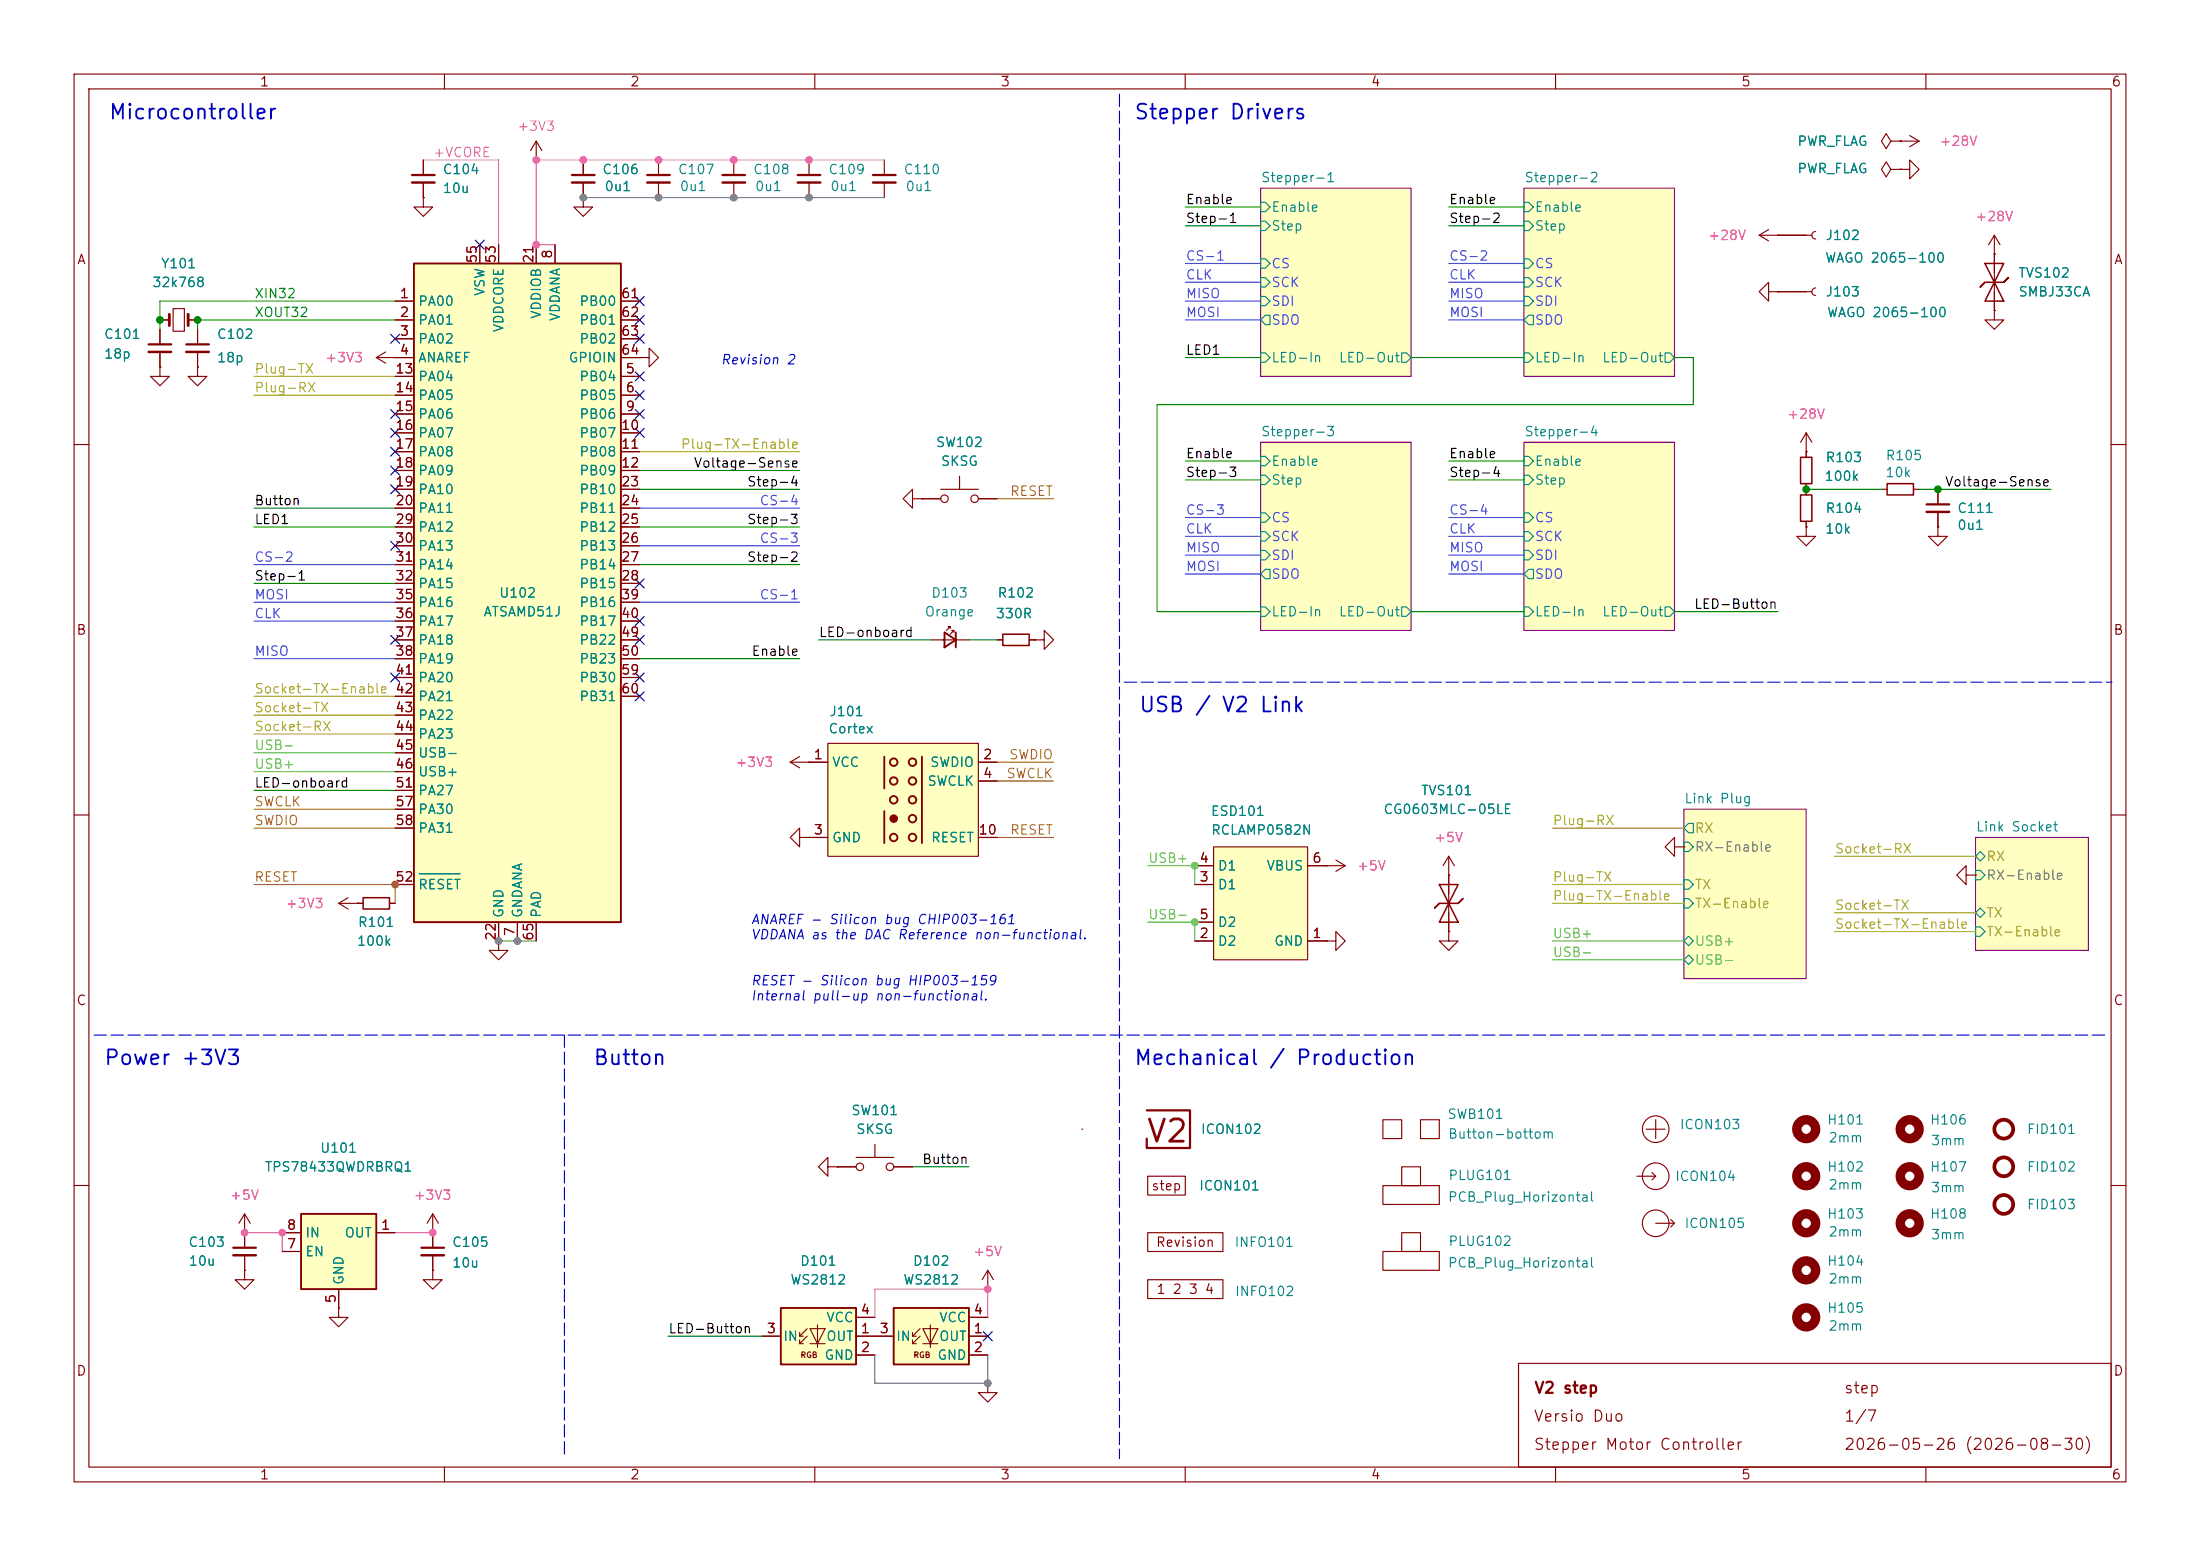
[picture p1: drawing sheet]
<svg xmlns="http://www.w3.org/2000/svg" width="297mm" height="210mm" viewBox="0 0 297 210" stroke-linecap="round" stroke-linejoin="round" font-family="sans-serif">
<g fill="none" stroke="#840000" stroke-width=".15">
<path d="M10 10h277v190h-277zM12 12h273v186h-273zM60 10v2M110 10v2M160 10v2M210 10v2M260 10v2M26.7 44.5v2M26.7 47.5v2M10 60h2M285 60h2M10 110h2"/>
<path d="M226.1 114.3v-1.3l-1.3 1.3 1.3 1.3v-1.3h1.2M227.3 114.3h.1M285 110h2M146 152.4h.1M154.9 158.8h5.1v2.5h-5.1zM10 160h2M285 160h2M60 198v2M110 198v2M160 198v2M205 184h80v14h-80zM210 198v2"/>
<path d="M260 198v2"/>
</g>
<g fill="#ffffc2" stroke="#ffffc2" stroke-width=".14">
<path d="M205.7 59.7h20.4v25.4h-20.4z"/>
<path d="M205.7 25.4h20.4v25.4h-20.4z"/>
<path d="M170.2 25.4h20.3v25.4h-20.3z"/>
<path d="M227.3 109.2h16.5v22.9h-16.5z"/>
<path d="M266.7 113h15.2v15.3h-15.2z"/>
<path d="M170.2 59.7h20.3v25.4h-20.3z"/>
</g>
<path d="M170.2 25.4h20.3v25.4h-20.3zM205.7 25.4h20.4v25.4h-20.4zM170.2 59.7h20.3v25.4h-20.3zM205.7 59.7h20.4v25.4h-20.4zM227.3 109.2h16.5v22.9h-16.5zM266.7 113h15.2v15.3h-15.2z" fill="none" stroke="#840084" stroke-width=".15"/>
<g fill="none" stroke="#008484" stroke-width=".15">
<path d="M170.2 34.9h.6l.6 .7-.6 .6h-.6zM170.2 29.8h.6l.6 .7-.6 .6h-.6zM170.2 27.3h.6l.6 .6-.6 .7h-.6zM170.2 37.5h.6l.6 .6-.6 .6h-.6zM205.7 34.9h.7l.6 .7-.6 .6h-.7zM205.7 29.8h.7l.6 .7-.6 .6h-.7zM205.7 27.3h.7l.6 .6-.6 .7h-.7zM205.7 37.5h.7l.6 .6-.6 .6h-.7zM170.2 40h.6l.6 .6-.6 .7h-.6zM170.2 47.6h.6l.6 .7-.6 .6h-.6zM170.8 42.5h.6v1.3h-.6l-.6-.6zM189.2 47.6h.7l.6 .7-.6 .6h-.7z"/>
<path d="M205.7 40h.7l.6 .6-.6 .7h-.7zM205.7 47.6h.7l.6 .7-.6 .6h-.7zM206.4 42.5h.6v1.3h-.6l-.7-.6zM224.8 47.6h.6l.7 .7-.7 .6h-.6zM170.2 69.2h.6l.6 .7-.6 .6h-.6zM170.2 64.1h.6l.6 .7-.6 .6h-.6zM170.2 61.6h.6l.6 .6-.6 .7h-.6zM170.2 74.3h.6l.6 .6-.6 .7h-.6zM170.2 71.8h.6l.6 .6-.6 .6h-.6zM170.8 76.8h.6v1.3h-.6l-.6-.6zM205.7 69.2h.7l.6 .7-.6 .6h-.7zM205.7 64.1h.7l.6 .7-.6 .6h-.7z"/>
<path d="M205.7 61.6h.7l.6 .6-.6 .7h-.7zM205.7 74.3h.7l.6 .6-.6 .7h-.7zM205.7 71.8h.7l.6 .6-.6 .6h-.7zM206.4 76.8h.6v1.3h-.6l-.7-.6zM170.2 81.9h.6l.6 .7-.6 .6h-.6zM189.2 81.9h.7l.6 .7-.6 .6h-.7zM205.7 81.9h.7l.6 .7-.6 .6h-.7zM224.8 81.9h.6l.7 .7-.7 .6h-.6zM227.3 111.8l.7-.7h.6v1.3h-.6zM227.3 118.7h.7l.6 .7-.6 .6h-.7zM227.3 113.7h.7l.6 .6-.6 .6h-.7zM266.7 115.6l.6-.7 .7 .7-.7 .6z"/>
<path d="M266.7 117.5h.6l.7 .6-.7 .6h-.6zM227.3 127l.7-.6 .6 .6-.6 .6zM227.3 129.5l.7-.6 .6 .6-.6 .7zM227.3 121.3h.7l.6 .6-.6 .7h-.7zM266.7 123.2l.6-.6 .7 .6-.7 .6zM266.7 125.1h.6l.7 .6-.7 .7h-.6z"/>
</g>
<path d="M25.1 46.5h3.1" fill="none" stroke="#840000" stroke-width=".3"/>
<path d="M25.1 47.5h3.1" fill="none" stroke="#840000" stroke-width=".33"/>
<path d="M163.8 114.3h12.7v15.2h-12.7z" fill="#ffffc2"/>
<g fill="none" stroke="#840000" stroke-width=".15">
<path d="M26.7 49.5v1.3h1.2l-1.2 1.3-1.3-1.3h1.3M26.7 49.5h.1M50.8 48.3l1.3 .7M50.8 48.3h2.5M52.1 47.5l-1.3 .8M53.3 48.3h.1M123.2 67.3v-1.3l-1.3 1.3 1.3 1.3v-1.3h1.3M124.5 67.3h.1M124.5 67.3h2.5M127 66h5.1M129.5 64.3v1.7M132.1 67.3h2.5"/>
<path d="M243.8 71.1v1.3h1.3l-1.3 1.3-1.2-1.3h1.2M243.8 71.1h.1M243.8 66v.8M243.8 70.4v.7M125.7 86.4h5.1M128.3 84.8v-.2h-.3h.3l-.5 .5M128.8 85.3v-.2h-.3h.3l-.5 .5M134.6 86.4h.8M138.9 86.4h.8M139.7 86.4h1.3v-1.3l1.2 1.3-1.2 1.2v-1.2M139.7 86.4h.1M161.3 119.4h2.5"/>
<path d="M161.3 116.8h2.5M163.8 114.3h12.7v15.2h-12.7zM176.5 116.8h5.1M179.1 116.8h.1M180.3 116.1l1.3 .7M181.6 116.8l-1.3 .8M195.6 118.1h.1M195.6 115.6v10.1M195.6 115.6l-.8 1.2M195.6 115.6l.7 1.2M161.3 127h2.5M161.3 124.5h2.5"/>
<path d="M176.5 127h2.6M179.1 127h1.2v-1.3l1.3 1.3-1.3 1.3v-1.3M179.1 127h.1M195.6 125.7v1.3h1.2l-1.2 1.3-1.3-1.3h1.3M195.6 125.7h.1"/>
<circle cx="127.5" cy="67.3" r=".51"/>
<circle cx="131.6" cy="67.3" r=".51"/>
</g>
<path d="M243.1 66.8h1.5v3.6h-1.5zM135.4 85.6h3.5v1.5h-3.5zM194.3 119.4h2.5l-1.2 2.5zM194.3 121.9l-.6 .7 .6-.7h2.5l.7-.6-.7 .6M195.6 121.9l1.2 2.6h-2.5z" fill="none" stroke="#840000" stroke-width=".2"/>
<path d="M127.5 85.3l1.5 1.1-1.5 1zM129 85.3v2.1" fill="none" stroke="#840000" stroke-width=".25"/>
<path d="M111.8 100.3h20.3v15.3h-20.3z" fill="#ffffc2"/>
<g fill="none" stroke="#840000" stroke-width=".25">
<path d="M119.4 102.1v4.3M119.4 109.5v4.3M124.5 102.1v11.7"/>
<circle cx="120.7" cy="105.4" r=".51"/>
<circle cx="120.7" cy="102.9" r=".51"/>
<circle cx="120.7" cy="113" r=".51"/>
<circle cx="120.7" cy="108" r=".51"/>
<circle cx="123.2" cy="113" r=".51"/>
<circle cx="123.2" cy="110.5" r=".51"/>
<circle cx="123.2" cy="102.9" r=".51"/>
<circle cx="123.2" cy="105.4" r=".51"/>
<circle cx="123.2" cy="108" r=".51"/>
</g>
<circle cx="120.7" cy="110.5" r=".51" fill="#840000" stroke="#840000" stroke-width=".14"/>
<g fill="none" stroke="#840000" stroke-width=".15">
<path d="M106.7 102.9h5.1M106.7 102.9l1.2 .7M107.9 113v-1.2l-1.2 1.2 1.2 1.3v-1.3h1.3M107.9 102.1l-1.2 .8M109.2 102.9h.1M109.2 113h.1M109.2 113h2.6M111.8 100.3h20.3v15.3h-20.3zM132.1 102.9h2.5M132.1 113h2.5M132.1 105.4h2.5M265.4 118.1v-1.3l-1.2 1.3 1.2 1.3v-1.3h1.3"/>
<path d="M266.7 118.1h.1M45.7 121.9l1.3 .8M45.7 121.9h2.6M47 121.2l-1.3 .7M48.3 121.9h.1"/>
</g>
<path d="M55.9 35.6h27.9v88.9h-27.9z" fill="#ffffc2"/>
<path d="M55.9 35.6h27.9v88.9h-27.9z" fill="none" stroke="#840000" stroke-width=".25"/>
<g fill="none" stroke="#840000" stroke-width=".15">
<path d="M72.4 19.1v2.5M72.4 19.1l-.8 1.2M72.4 19.1l.8 1.2M255.3 19.1l-.7-1.1-.6 1.1 .6 1 .7-1h1.2M256.5 19.1h.1M256.5 19.1h2.6M257.8 18.3l1.3 .8M259.1 19.1l-1.3 .7M57.1 26.7v1.2h1.3l-1.3 1.3-1.2-1.3h1.2M57.1 26.7h.1M57.1 21.6v2M57.1 24.6v2.1"/>
<path d="M64.8 33v2.6M67.3 33v2.6M72.4 21.6h.1M72.4 33v2.6M74.9 33v2.6M78.7 26.7v1.2h1.3l-1.3 1.3-1.2-1.3h1.2M78.7 26.7h.1M78.7 21.6v2M78.7 24.6v2.1M88.9 21.6v2M88.9 24.6v2.1M99.1 21.6v2"/>
<path d="M99.1 24.6v2.1M109.2 21.6v2M109.2 24.6v2.1M119.4 21.6v2M119.4 24.6v2.1M237.5 31.8h7.1M237.5 31.8l1.3 .7M238.8 39.4v-1.3l-1.3 1.3 1.3 1.2v-1.2h1.2M238.8 31l-1.3 .8M240 39.4h.1M240 31.8h.1M240 39.4h4.6"/>
<path d="M245.1 38.9a.51 .51 0 0 0-.5 .5 .51 .51 0 0 0 .5 .5M245.1 31.2a.51 .51 0 0 0-.5 .6 .51 .51 0 0 0 .5 .5M255.3 22.9l-.7-1.1-.6 1.1 .6 1 .7-1h1.2M256.5 22.9h1.3v-1.3l1.3 1.3-1.3 1.2v-1.2M256.5 22.9h.1M269.2 34.3h.1M269.2 31.8l-.7 1.2M269.2 31.8l.8 1.2M269.2 31.8v10.1M21.6 49.5v1.3h1.3l-1.3 1.3-1.3-1.3h1.3M21.6 49.5h.1M21.6 43.2h1.3"/>
<path d="M21.6 44.5v2M21.6 47.5v2M23.4 41.7h1.5v3h-1.5zM25.4 43.2h1.3M53.3 48.3h2.6M53.3 40.6h2.6M53.3 43.2h2.6M53.3 45.7h2.6M53.3 50.8h2.6M53.3 53.3h2.6M53.3 55.9h2.6M53.3 58.4h2.6"/>
<path d="M83.8 48.3h2.6M83.8 40.6h2.6M83.8 43.2h2.6M83.8 45.7h2.6M83.8 50.8h2.6M83.8 53.3h2.6M83.8 55.9h2.6M83.8 58.4h2.6M86.4 48.3h1.2v-1.3l1.3 1.3-1.3 1.2v-1.2M86.4 48.3h.1M243.8 58.4l-.7 1.3M243.8 58.4l.8 1.3"/>
<path d="M243.8 58.4v3.3M269.2 41.9v1.3h1.3l-1.3 1.3-1.2-1.3h1.2M269.2 41.9h.1M53.3 61h2.6M53.3 63.5h2.6M53.3 66h2.6M53.3 68.6h2.6M53.3 71.1h2.6M53.3 73.7h2.6M53.3 76.2h2.6M53.3 78.7h2.6M83.8 61h2.6"/>
<path d="M83.8 63.5h2.6M83.8 66h2.6M83.8 68.6h2.6M83.8 71.1h2.6M83.8 73.7h2.6M83.8 76.2h2.6M83.8 78.7h2.6M243.8 61h.1M243.8 65.3v.7M254 66h.8M258.3 66h.8M261.6 71.1v1.3h1.3l-1.3 1.3-1.3-1.3h1.3"/>
<path d="M261.6 71.1h.1M261.6 66v2.1M261.6 69.1v2M53.3 81.3h2.6M53.3 83.8h2.6M53.3 86.4h2.6M53.3 88.9h2.6M53.3 91.4h2.6M53.3 94h2.6M53.3 96.5h2.6M53.3 99.1h2.6M83.8 81.3h2.6"/>
<path d="M83.8 83.8h2.6M83.8 86.4h2.6M83.8 88.9h2.6M83.8 91.4h2.6M83.8 94h2.6M53.3 101.6h2.6M53.3 104.1h2.6M53.3 106.7h2.6M53.3 119.4h2.6M53.3 109.2h2.6M53.3 111.8h2.6M67.3 124.5v2.5"/>
<path d="M69.8 124.5v2.5M72.4 124.5v2.5M186.7 151.1h2.5v2.6h-2.5zM189.2 157.5h2.6v2.5h-2.6zM191.8 151.1h2.5v2.6h-2.5zM221 158.8h2.5M222.2 152.4h2.6M223 158.2l.5 .6-.5 .5M223.5 151.1v2.6M154.9 172.7h10.2v2.6h-10.2zM154.9 166.4h10.2v2.5h-10.2zM186.7 168.9h7.6v2.6h-7.6z"/>
<path d="M186.7 160h7.6v2.6h-7.6zM189.2 166.4h2.6v2.5h-2.6zM223.5 165.1h2.6M225.6 164.6l.5 .5-.5 .5"/>
<circle cx="223.5" cy="152.4" r="1.8"/>
<circle cx="223.5" cy="158.8" r="1.8"/>
<circle cx="223.5" cy="165.1" r="1.8"/>
</g>
<path d="M56.6 117.9h5.5" fill="none" stroke="#008484" stroke-width=".15"/>
<path d="M55.6 23.6h3.1M77.2 23.6h3.1M87.4 23.6h3M97.5 23.6h3.1M107.7 23.6h3M117.9 23.6h3M20.1 46.5h3M260.1 68.1h3M154.8 149.9h5.9v5h-5.9v-1.2" fill="none" stroke="#840000" stroke-width=".3"/>
<path d="M55.6 24.6h3.1M77.2 24.6h3.1M87.4 24.6h3M97.5 24.6h3.1M107.7 24.6h3M117.9 24.6h3M20.1 47.5h3M260.1 69.1h3" fill="none" stroke="#840000" stroke-width=".33"/>
<path d="M22.9 42.4v1.5M25.4 42.4v1.5" fill="none" stroke="#840000" stroke-width=".38"/>
<path d="M268 38.1l-.7 .6 .7-.6h2.5l.6-.6-.6 .6M268 35.6h2.5l-1.3 2.5zM269.2 38.1l1.3 2.5h-2.5zM243.1 61.7h1.5v3.6h-1.5zM254.8 65.3h3.5v1.5h-3.5z" fill="none" stroke="#840000" stroke-width=".2"/>
<g fill="none" stroke="#840000" stroke-width=".51">
<circle cx="270.5" cy="157.5" r="1.27"/>
<circle cx="270.5" cy="152.4" r="1.27"/>
</g>
<g fill="none" stroke="#840000" stroke-width="1.3">
<circle cx="243.8" cy="152.4" r="1.27"/>
<circle cx="243.8" cy="158.7" r="1.27"/>
<circle cx="257.8" cy="158.7" r="1.27"/>
<circle cx="257.8" cy="152.4" r="1.27"/>
<circle cx="243.8" cy="177.8" r="1.27"/>
<circle cx="243.8" cy="165.1" r="1.27"/>
<circle cx="243.8" cy="171.4" r="1.27"/>
<circle cx="257.8" cy="165.1" r="1.27"/>
</g>
<path d="M40.6 163.8h10.2v10.2h-10.2z" fill="#ffffc2"/>
<path d="M40.6 163.8h10.2v10.2h-10.2z" fill="none" stroke="#840000" stroke-width=".25"/>
<g fill="none" stroke="#840000" stroke-width=".15">
<path d="M48.3 121.9h.7M52.6 121.9h.7M67.3 127v1.3h1.3l-1.3 1.2-1.3-1.2h1.3M67.3 127h.1M111.8 157.5v-1.3l-1.3 1.3 1.3 1.3v-1.3h1.2M113 157.5h.1M113 157.5h2.6M115.6 156.2h5M118.1 154.4v1.8M120.6 157.5h2.6M33 171.5v1.2h1.3l-1.3 1.3-1.3-1.3h1.3M33 171.5h.1"/>
<path d="M33 166.4h.1M33 163.8v4.6M33 169.4v2.1M33 163.8l-.7 1.3M33 163.8l.8 1.3M38.1 166.4h2.5M38.1 168.9h2.5M45.7 176.5v1.3h1.3l-1.3 1.3-1.3-1.3h1.3M45.7 176.5h.1M45.7 174v2.5M50.8 166.4h2.5M58.4 171.5v1.2h1.3l-1.3 1.3-1.3-1.3h1.3"/>
<path d="M58.4 171.5h.1M58.4 166.4h.1M58.4 163.8v4.6M58.4 169.4v2.1M58.4 163.8l-.7 1.3M58.4 163.8l.8 1.3"/>
<circle cx="116.1" cy="157.5" r=".51"/>
<circle cx="120.1" cy="157.5" r=".51"/>
</g>
<path d="M31.5 168.4h3M56.9 168.4h3" fill="none" stroke="#840000" stroke-width=".3"/>
<path d="M31.5 169.4h3M56.9 169.4h3" fill="none" stroke="#840000" stroke-width=".33"/>
<path d="M49 121.2h3.6v1.5h-3.6z" fill="none" stroke="#840000" stroke-width=".2"/>
<path d="M105.4 176.5h10.2v7.7h-10.2z" fill="#ffffc2"/>
<path d="M105.4 176.5h10.2v7.7h-10.2z" fill="none" stroke="#840000" stroke-width=".25"/>
<path d="M109 179.3l-1.1 1v-.5M109.3 179.3h2.1l-1 2.1zM110.4 178.8v3.1M115.6 177.8h2.5M102.9 180.3h2.5M107.9 180.3h.6M107.9 181.4h.6M109 180.3l-1.1 1.1v-.6M109.3 181.4h2.1M115.6 180.3h2.5M115.6 182.9h2.5" fill="none" stroke="#840000" stroke-width=".15"/>
<path d="M120.6 176.5h10.2v7.7h-10.2z" fill="#ffffc2"/>
<path d="M120.6 176.5h10.2v7.7h-10.2z" fill="none" stroke="#840000" stroke-width=".25"/>
<g fill="none" stroke="#840000" stroke-width=".15">
<path d="M256.5 19.1h.1M57.1 26.7h.1M57.1 21.6v2M57.1 24.6v2.1M64.8 33v2.6M67.3 33v2.6M72.4 33v2.6M74.9 33v2.6M78.7 26.7h.1M78.7 21.6v2M78.7 24.6v2.1M240 31.8h.1"/>
<path d="M240 39.4h.1M240 31.8h3.8M240 39.4h3.8M256.5 22.9h.1M269.2 34.3h.1M269.2 34.3v2.5M269.2 39.4v2.5M21.6 49.5h.1M21.6 44.5v2M21.6 47.5v2M21.6 43.2h1.3M25.4 43.2h1.3"/>
<path d="M26.7 49.5h.1M26.7 44.5v2M26.7 47.5v2M53.3 48.3h.1M53.3 43.2h2.6M53.3 48.3h2.6M53.3 40.6h2.6M53.3 45.7h2.6M53.3 50.8h2.6M53.3 53.3h2.6M53.3 55.9h2.6M53.3 58.4h2.6"/>
<path d="M83.8 43.2h2.6M83.8 48.3h2.6M83.8 40.6h2.6M83.8 45.7h2.6M83.8 50.8h2.6M83.8 53.3h2.6M83.8 55.9h2.6M83.8 58.4h2.6M86.4 48.3h.1M269.2 41.9h.1M53.3 61h2.6M53.3 63.5h2.6"/>
<path d="M53.3 66h2.6M53.3 68.6h2.6M53.3 71.1h2.6M53.3 73.7h2.6M53.3 76.2h2.6M53.3 78.7h2.6M83.8 61h2.6M83.8 63.5h2.6M83.8 66h2.6M83.8 68.6h2.6M83.8 71.1h2.6M83.8 73.7h2.6"/>
<path d="M83.8 76.2h2.6M83.8 78.7h2.6M124.5 67.3h.1M124.5 67.3h2.5M132.1 67.3h2.5M243.8 71.1h.1M243.8 61h.1M243.8 61v.7M243.8 65.3v1.5M243.8 70.4v.7M261.6 71.1h.1M261.6 66v2.1"/>
<path d="M261.6 69.1v2M53.3 81.3h2.6M53.3 83.8h2.6M53.3 86.4h2.6M53.3 88.9h2.6M53.3 91.4h2.6M53.3 94h2.6M53.3 96.5h2.6M53.3 99.1h2.6M83.8 81.3h2.6M83.8 83.8h2.6M83.8 86.4h2.6"/>
<path d="M83.8 88.9h2.6M83.8 91.4h2.6M83.8 94h2.6M134.6 86.4h.8M138.9 86.4h.8M139.7 86.4h.1M53.3 119.4h2.6M53.3 101.6h2.6M53.3 104.1h2.6M53.3 106.7h2.6M53.3 109.2h2.6M53.3 111.8h2.6"/>
<path d="M109.2 113h.1M109.2 102.9h.1M109.2 102.9h2.6M109.2 113h2.6M132.1 102.9h2.5M132.1 113h2.5M132.1 105.4h2.5M161.3 119.4h2.5M161.3 116.8h2.5M176.5 116.8h2.6M179.1 116.8h.1M195.6 118.1h.1"/>
<path d="M195.6 118.1v2.6M48.3 121.9h.1M48.3 121.9h.7M52.6 121.9h.7M67.3 127h.1M67.3 124.5v2.5M69.8 124.5v2.5M72.4 124.5v2.5M161.3 127h2.5M161.3 124.5h2.5M176.5 127h2.6M179.1 127h.1"/>
<path d="M195.6 125.7h.1M195.6 123.2v2.5M113 157.5h.1M113 157.5h2.6M120.6 157.5h2.6M33 166.4h.1M33 171.5h.1M33 166.4v2M33 169.4v2.1M38.1 166.4h2.5M38.1 168.9h2.5M45.7 176.5h.1"/>
<path d="M45.7 174v2.5M50.8 166.4h2.5M58.4 166.4h.1M58.4 171.5h.1M58.4 166.4v2M58.4 169.4v2.1M115.6 177.8h2.5M124.2 179.3l-1 1v-.5M124.6 179.3h2l-1 2.1zM125.6 178.8v3.1M130.8 177.8h2.5M133.3 174h.1"/>
<path d="M133.3 171.5l-.7 1.2M133.3 171.5l.8 1.2M133.3 171.5v2.5M102.9 180.3h2.5M115.6 180.3h5M115.6 182.9h2.5M123.2 180.3h.5M123.2 181.4h.5M124.2 180.3l-1 1.1v-.6M124.6 181.4h2M130.8 180.3h2.5M130.8 182.9h2.5"/>
<path d="M133.3 186.7v1.3h1.3l-1.3 1.2-1.2-1.2h1.2M133.3 186.7h.1"/>
</g>
<circle cx="270.5" cy="162.6" r="1.27" fill="none" stroke="#840000" stroke-width=".51"/>
<path d="M151.1 12.7v184.2M151.8 92.1h133.3M12.7 139.7h271.8M76.2 139.7v57.2" fill="none" stroke="#0000c2" stroke-width=".15" stroke-dasharray="1.7 .6"/>
<path d="M34.3 50.8h19M34.3 53.3h19M86.4 61h21.5M34.3 94h19M34.3 96.5h19M34.3 99.1h19M209.5 111.8h17.8M209.5 119.4h17.8M247.6 115.6h19.1M209.5 121.9h17.8M247.6 125.7h19.1M247.6 123.2h19.1" fill="none" stroke="#a3a30c" stroke-width=".15"/>
<path d="M78.7 26.7h40.7M67.3 127h5.1M118.1 182.9v3.8h15.2v-3.8" fill="none" stroke="#676767" stroke-width=".15"/>
<path d="M134.6 67.3h7.6M34.3 119.4h19v2.5M34.3 111.8h19M34.3 109.2h19M134.6 102.9h7.6M134.6 105.4h7.6M134.6 113h7.6" fill="none" stroke="#b27502" stroke-width=".15"/>
<path d="M34.3 104.1h19M34.3 101.6h19M154.9 116.8h6.4v2.6M154.9 124.5h6.4v2.5M209.5 129.5h17.8M209.5 127h17.8" fill="none" stroke="#51c90f" stroke-width=".15"/>
<g fill="none" stroke="#008400" stroke-width=".15">
<path d="M160 30.5h10.2M160 27.9h10.2M195.6 30.5h10.1M195.6 27.9h10.1M160 48.3h10.2M190.5 48.3h15.2M226.1 48.3h2.5v6.3h-72.4v28h14M34.3 71.1h19M34.3 78.7h19M34.3 68.6h19M86.4 66h21.5M86.4 63.5h21.5"/>
<path d="M86.4 71.1h21.5M86.4 76.2h21.5M160 64.8h10.2M160 62.2h10.2M195.6 64.8h10.1M195.6 62.2h10.1M243.8 66h10.2M259.1 66h17.8M86.4 88.9h21.5M110.5 86.4h15.2M130.8 86.4h3.8M190.5 82.6h15.2"/>
<path d="M226.1 82.6h13.9M34.3 106.7h19M123.2 157.5h7.6M90.2 180.3h12.7"/>
</g>
<g fill="none" stroke="#2f3cff" stroke-width=".15">
<path d="M160 38.1h10.2M160 35.6h10.2M195.6 38.1h10.1M195.6 35.6h10.1M160 40.6h10.2M160 43.2h10.2M195.6 40.6h10.1M195.6 43.2h10.1M34.3 76.2h19M86.4 68.6h21.5M86.4 73.7h21.5M160 74.9h10.2"/>
<path d="M160 77.5h10.2M160 69.9h10.2M160 72.4h10.2M195.6 74.9h10.1M195.6 77.5h10.1M195.6 69.9h10.1M195.6 72.4h10.1M34.3 81.3h19M34.3 83.8h19M34.3 88.9h19M86.4 81.3h21.5"/>
</g>
<path d="M53.3 40.6h-31.7v3.9M53.3 43.2h-26.6v1.3" fill="none" stroke="#0b8109" stroke-width=".15"/>
<path d="M57.1 21.6h10.2v11.4M119.4 21.6h-47v11.4h2.5M33 166.4h5.1v2.5M53.3 166.4h5.1M118.1 177.8v-3.8h15.2v3.8" fill="none" stroke="#ff5cbb" stroke-width=".15"/>
<g fill="none" stroke="#000084" stroke-width=".15">
<path d="M64.2 32.4l1.2 1.2M65.4 32.4l-1.2 1.2M52.7 57.8l1.2 1.2M52.7 55.3l1.2 1.2M52.7 45.1l1.2 1.2M53.9 57.8l-1.2 1.2M53.9 55.3l-1.2 1.2M53.9 45.1l-1.2 1.2M85.8 42.6l1.2 1.2M85.8 45.1l1.2 1.2M85.8 52.7l1.2 1.2M85.8 55.3l1.2 1.2"/>
<path d="M85.8 57.8l1.2 1.2M85.8 50.2l1.2 1.2M85.8 40l1.2 1.2M87 42.6l-1.2 1.2M87 57.8l-1.2 1.2M87 52.7l-1.2 1.2M87 40l-1.2 1.2M87 45.1l-1.2 1.2M87 55.3l-1.2 1.2M87 50.2l-1.2 1.2M52.7 60.4l1.2 1.2M52.7 62.9l1.2 1.2"/>
<path d="M52.7 65.4l1.2 1.2M52.7 73.1l1.2 1.2M53.9 60.4l-1.2 1.2M53.9 62.9l-1.2 1.2M53.9 65.4l-1.2 1.2M53.9 73.1l-1.2 1.2M85.8 78.1l1.2 1.2M87 78.1l-1.2 1.2M52.7 90.8l1.2 1.2M52.7 85.8l1.2 1.2M53.9 90.8l-1.2 1.2M53.9 85.8l-1.2 1.2"/>
<path d="M85.8 83.2l1.2 1.2M85.8 85.8l1.2 1.2M85.8 93.4l1.2 1.2M85.8 90.8l1.2 1.2M87 83.2l-1.2 1.2M87 85.8l-1.2 1.2M87 93.4l-1.2 1.2M87 90.8l-1.2 1.2M132.7 179.7l1.3 1.2M134 179.7l-1.3 1.2"/>
</g>
<path d="M56.6 117.9h5.5" fill="none" stroke="#008484" stroke-width=".15"/>
<g fill="#008400" stroke="#008400" stroke-width=".14">
<circle cx="243.8" cy="66" r=".46"/>
<circle cx="261.6" cy="66" r=".46"/>
</g>
<g fill="#ff5cbb" stroke="#ff5cbb" stroke-width=".14">
<circle cx="109.2" cy="21.6" r=".46"/>
<circle cx="133.3" cy="174" r=".46"/>
<circle cx="33" cy="166.4" r=".46"/>
<circle cx="58.4" cy="166.4" r=".46"/>
<circle cx="38.1" cy="166.4" r=".46"/>
<circle cx="88.9" cy="21.6" r=".46"/>
<circle cx="78.7" cy="21.6" r=".46"/>
<circle cx="72.4" cy="33" r=".46"/>
<circle cx="72.4" cy="21.6" r=".46"/>
<circle cx="99.1" cy="21.6" r=".46"/>
</g>
<g fill="#676767" stroke="#676767" stroke-width=".14">
<circle cx="109.2" cy="26.7" r=".46"/>
<circle cx="69.8" cy="127" r=".46"/>
<circle cx="133.3" cy="186.7" r=".46"/>
<circle cx="88.9" cy="26.7" r=".46"/>
<circle cx="78.7" cy="26.7" r=".46"/>
<circle cx="99.1" cy="26.7" r=".46"/>
<circle cx="67.3" cy="127" r=".46"/>
</g>
<g fill="#51c90f" stroke="#51c90f" stroke-width=".14">
<circle cx="161.3" cy="116.8" r=".46"/>
<circle cx="161.3" cy="124.5" r=".46"/>
</g>
<g fill="#0b8109" stroke="#0b8109" stroke-width=".14">
<circle cx="21.6" cy="43.2" r=".46"/>
<circle cx="26.7" cy="43.2" r=".46"/>
</g>
<circle cx="53.3" cy="119.4" r=".46" fill="#b27502" stroke="#b27502" stroke-width=".14"/>
<text font-size="3" fill="#840000" x="154.6" y="154.9">V2</text>
<g font-size="2" fill="#0000c2">
<text x="14.6" y="16.6">Microcontroller</text>
<text x="153" y="16.6">Stepper Drivers</text>
<text x="153.6" y="96.6">USB / V2 Link</text>
<text x="13.9" y="144.2">Power +3V3</text>
<text x="80" y="144.2">Button</text>
<text x="153" y="144.2">Mechanical / Production</text>
</g>
<g font-size="1.5" fill="#840000">
<text x="207" y="188.4">V2 step</text>
<text x="248.9" y="188.4">step</text>
<text x="206.9" y="192.3">Versio Duo</text>
<text x="206.9" y="196.1">Stepper Motor Controller</text>
<text x="248.9" y="196.1">2026-05-26 (2026-08-30)</text>
<text x="248.9" y="192.3">1/7</text>
</g>
<g font-size="1.3" fill="#840000">
<text x="35" y="12">1</text>
<text x="85" y="12">2</text>
<text x="135" y="12">3</text>
<text x="185" y="12">4</text>
<text x="235" y="12">5</text>
<text x="285" y="12">6</text>
<text x="10.3" y="36">A</text>
<text x="64.7" y="35.6" transform="rotate(-90 64.7 35.6)">55</text>
<text x="67.2" y="35.6" transform="rotate(-90 67.2 35.6)">53</text>
<text x="72.3" y="35.6" transform="rotate(-90 72.3 35.6)">21</text>
<text x="74.8" y="35" transform="rotate(-90 74.8 35)">8</text>
<text x="285.3" y="36">A</text>
<text x="53.9" y="40.6">1</text>
<text x="83.8" y="40.6">61</text>
<text x="53.9" y="43.1">2</text>
<text x="53.9" y="45.6">3</text>
<text x="83.8" y="43.1">62</text>
<text x="83.8" y="45.6">63</text>
<text x="53.3" y="50.7">13</text>
<text x="53.3" y="53.3">14</text>
<text x="53.9" y="48.2">4</text>
<text x="83.8" y="48.2">64</text>
<text x="84.4" y="50.7">5</text>
<text x="84.4" y="53.3">6</text>
<text x="53.3" y="55.8">15</text>
<text x="53.3" y="58.3">16</text>
<text x="83.8" y="58.3">10</text>
<text x="84.4" y="55.8">9</text>
<text x="53.3" y="60.9">17</text>
<text x="53.3" y="63.4">18</text>
<text x="53.3" y="66">19</text>
<text x="83.8" y="60.9">11</text>
<text x="83.8" y="63.4">12</text>
<text x="83.8" y="66">23</text>
<text x="53.3" y="68.5">20</text>
<text x="53.3" y="71">29</text>
<text x="83.8" y="68.5">24</text>
<text x="83.8" y="71">25</text>
<text x="53.3" y="73.6">30</text>
<text x="53.3" y="76.1">31</text>
<text x="83.8" y="73.6">26</text>
<text x="83.8" y="76.1">27</text>
<text x="53.3" y="78.7">32</text>
<text x="53.3" y="81.2">35</text>
<text x="53.3" y="83.7">36</text>
<text x="83.8" y="78.7">28</text>
<text x="83.8" y="81.2">39</text>
<text x="83.8" y="83.7">40</text>
<text x="10.2" y="86">B</text>
<text x="53.3" y="86.3">37</text>
<text x="53.3" y="88.8">38</text>
<text x="83.8" y="86.3">49</text>
<text x="83.8" y="88.8">50</text>
<text x="285.2" y="86">B</text>
<text x="53.3" y="91.4">41</text>
<text x="53.3" y="93.9">42</text>
<text x="83.8" y="91.4">59</text>
<text x="83.8" y="93.9">60</text>
<text x="53.3" y="96.4">43</text>
<text x="53.3" y="99">44</text>
<text x="53.3" y="101.5">45</text>
<text x="53.3" y="104.1">46</text>
<text x="53.3" y="106.6">51</text>
<text x="109.8" y="102.8">1</text>
<text x="132.6" y="102.8">2</text>
<text x="132.6" y="105.3">4</text>
<text x="53.3" y="109.1">57</text>
<text x="53.3" y="111.7">58</text>
<text x="109.8" y="112.9">3</text>
<text x="132" y="112.9">10</text>
<text x="53.3" y="119.3">52</text>
<text x="161.8" y="119.3">3</text>
<text x="161.8" y="116.8">4</text>
<text x="177.1" y="116.8">6</text>
<text x="161.8" y="124.4">5</text>
<text x="67.2" y="127.1" transform="rotate(-90 67.2 127.1)">22</text>
<text x="69.8" y="126.5" transform="rotate(-90 69.8 126.5)">7</text>
<text x="72.3" y="127.1" transform="rotate(-90 72.3 127.1)">65</text>
<text x="161.8" y="126.9">2</text>
<text x="177.1" y="126.9">1</text>
<text x="10.2" y="136">C</text>
<text x="285.2" y="136">C</text>
<text x="155.4" y="161">step</text>
<text x="38.6" y="166.3">8</text>
<text x="51.3" y="166.3">1</text>
<text x="38.6" y="168.8">7</text>
<text x="156" y="168.6">Revision</text>
<text x="45.6" y="176" transform="rotate(-90 45.6 176)">5</text>
<text x="116.1" y="177.7">4</text>
<text x="131.3" y="177.7">4</text>
<text x="156" y="175">1 2 3 4</text>
<text x="10.2" y="186">D</text>
<text x="103.4" y="180.3">3</text>
<text x="116.1" y="180.3">1</text>
<text x="116.1" y="182.8">2</text>
<text x="118.6" y="180.3">3</text>
<text x="131.3" y="180.3">1</text>
<text x="131.3" y="182.8">2</text>
<text x="285.2" y="186">D</text>
<text x="35" y="200">1</text>
<text x="85" y="200">2</text>
<text x="135" y="200">3</text>
<text x="185" y="200">4</text>
<text x="235" y="200">5</text>
<text x="285" y="200">6</text>
</g>
<g font-size="1.3" fill="#ff5cbb">
<text x="69.7" y="18">+3V3</text>
<text x="58.4" y="21.5">+VCORE</text>
<text x="261.7" y="20">+28V</text>
<text x="230.5" y="32.7">+28V</text>
<text x="266.6" y="30.2">+28V</text>
<text x="43.8" y="49.2">+3V3</text>
<text x="241.2" y="56.8">+28V</text>
<text x="99.2" y="103.8">+3V3</text>
<text x="193.5" y="114">+5V</text>
<text x="183.1" y="117.8">+5V</text>
<text x="38.5" y="122.9">+3V3</text>
<text x="31" y="162.3">+5V</text>
<text x="55.8" y="162.3">+3V3</text>
<text x="131.3" y="169.9">+5V</text>
</g>
<g font-size="1.3" fill="#008484">
<text x="59.7" y="23.8">C104</text>
<text x="81.2" y="23.8">C106</text>
<text x="91.4" y="23.8">C107</text>
<text x="101.6" y="23.8">C108</text>
<text x="111.7" y="23.8">C109</text>
<text x="121.9" y="23.8">C110</text>
<text x="242.6" y="23.7">PWR_FLAG</text>
<text x="242.6" y="20">PWR_FLAG</text>
<text x="59.7" y="26.4">10u</text>
<text x="81.5" y="26.1">0u1</text>
<text x="91.7" y="26.1">0u1</text>
<text x="101.8" y="26.1">0u1</text>
<text x="112" y="26.1">0u1</text>
<text x="122.2" y="26.1">0u1</text>
<text x="170.2" y="24.9">Stepper-1</text>
<text x="171.6" y="28.9">Enable</text>
<text x="205.7" y="24.9">Stepper-2</text>
<text x="207.1" y="28.9">Enable</text>
<text x="171.6" y="31.4">Step</text>
<text x="207.1" y="31.4">Step</text>
<text x="246.3" y="35.8">WAGO 2065-100</text>
<text x="246.4" y="32.7">J102</text>
<text x="20.5" y="39.1">32k768</text>
<text x="21.6" y="36.5">Y101</text>
<text x="56.4" y="41.6">PA00</text>
<text x="65.7" y="40" transform="rotate(-90 65.7 40)">VSW</text>
<text x="78.1" y="41.6">PB00</text>
<text x="246.4" y="40.3">J103</text>
<text x="272.4" y="37.8">TVS102</text>
<text x="272.4" y="40.3">SMBJ33CA</text>
<text x="14" y="46.1">C101</text>
<text x="29.2" y="46.1">C102</text>
<text x="56.4" y="44.1">PA01</text>
<text x="56.4" y="46.7">PA02</text>
<text x="68.3" y="44.9" transform="rotate(-90 68.3 44.9)">VDDCORE</text>
<text x="73.4" y="43.1" transform="rotate(-90 73.4 43.1)">VDDIOB</text>
<text x="75.9" y="43.4" transform="rotate(-90 75.9 43.4)">VDDANA</text>
<text x="78.1" y="44.1">PB01</text>
<text x="78.1" y="46.7">PB02</text>
<text x="246.6" y="43.1">WAGO 2065-100</text>
<text x="14" y="48.7">18p</text>
<text x="29.2" y="49.2">18p</text>
<text x="56.4" y="49.2">ANAREF</text>
<text x="56.4" y="51.8">PA04</text>
<text x="76.7" y="49.2">GPIOIN</text>
<text x="78.1" y="51.8">PB04</text>
<text x="171.6" y="49.2">LED-In</text>
<text x="180.7" y="49.2">LED-Out</text>
<text x="207.1" y="49.2">LED-In</text>
<text x="216.2" y="49.2">LED-Out</text>
<text x="56.4" y="54.3">PA05</text>
<text x="56.4" y="56.8">PA06</text>
<text x="56.4" y="59.4">PA07</text>
<text x="78.1" y="54.3">PB05</text>
<text x="78.1" y="56.8">PB06</text>
<text x="78.1" y="59.4">PB07</text>
<text x="170.2" y="59.2">Stepper-3</text>
<text x="205.7" y="59.2">Stepper-4</text>
<text x="56.4" y="61.9">PA08</text>
<text x="56.4" y="64.5">PA09</text>
<text x="78.1" y="61.9">PB08</text>
<text x="78.1" y="64.5">PB09</text>
<text x="126.3" y="60.7">SW102</text>
<text x="126.9" y="63.2">SKSG</text>
<text x="171.6" y="65.7">Step</text>
<text x="171.6" y="63.2">Enable</text>
<text x="207.1" y="65.7">Step</text>
<text x="207.1" y="63.2">Enable</text>
<text x="246.2" y="65.2">100k</text>
<text x="246.4" y="62.7">R103</text>
<text x="254.4" y="64.7">10k</text>
<text x="254.5" y="62.4">R105</text>
<text x="56.4" y="67">PA10</text>
<text x="56.4" y="69.5">PA11</text>
<text x="78.1" y="67">PB10</text>
<text x="78.1" y="69.5">PB11</text>
<text x="246.4" y="69.5">R104</text>
<text x="264.1" y="69.5">C111</text>
<text x="264.1" y="71.8">0u1</text>
<text x="56.4" y="72.1">PA12</text>
<text x="56.4" y="74.6">PA13</text>
<text x="56.4" y="77.2">PA14</text>
<text x="78.1" y="72.1">PB12</text>
<text x="78.1" y="74.6">PB13</text>
<text x="78.1" y="77.2">PB14</text>
<text x="246.3" y="72.3">10k</text>
<text x="56.4" y="79.7">PA15</text>
<text x="56.4" y="82.2">PA16</text>
<text x="65.2" y="83.5">ATSAMD51J</text>
<text x="67.3" y="81">U102</text>
<text x="78.1" y="79.7">PB15</text>
<text x="78.1" y="82.2">PB16</text>
<text x="124.8" y="83.5">Orange</text>
<text x="125.6" y="81">D103</text>
<text x="134.3" y="83.8">330R</text>
<text x="134.6" y="81">R102</text>
<text x="171.6" y="83.5">LED-In</text>
<text x="180.7" y="83.5">LED-Out</text>
<text x="207.1" y="83.5">LED-In</text>
<text x="216.2" y="83.5">LED-Out</text>
<text x="56.4" y="84.8">PA17</text>
<text x="56.4" y="87.3">PA18</text>
<text x="56.4" y="89.9">PA19</text>
<text x="78.1" y="84.8">PB17</text>
<text x="78.1" y="87.3">PB22</text>
<text x="78.1" y="89.9">PB23</text>
<text x="56.4" y="92.4">PA20</text>
<text x="56.4" y="94.9">PA21</text>
<text x="78.1" y="92.4">PB30</text>
<text x="78.1" y="94.9">PB31</text>
<text x="56.4" y="97.5">PA22</text>
<text x="56.4" y="100">PA23</text>
<text x="111.7" y="99.3">Cortex</text>
<text x="111.9" y="97">J101</text>
<text x="56.4" y="102.6">USB-</text>
<text x="56.4" y="105.1">USB+</text>
<text x="56.4" y="107.6">PA27</text>
<text x="112.2" y="103.8">VCC</text>
<text x="125.1" y="106.4">SWCLK</text>
<text x="125.5" y="103.8">SWDIO</text>
<text x="191.8" y="107.6">TVS101</text>
<text x="56.4" y="110.2">PA30</text>
<text x="56.4" y="112.7">PA31</text>
<text x="112.2" y="114">GND</text>
<text x="125.6" y="114">RESET</text>
<text x="163.4" y="110.4">ESD101</text>
<text x="163.4" y="113">RCLAMP0582N</text>
<text x="186.7" y="110.2">CG0603MLC-05LE</text>
<text x="227.3" y="108.7">Link Plug</text>
<text x="266.7" y="112.5">Link Socket</text>
<text x="164.3" y="117.8">D1</text>
<text x="170.9" y="117.8">VBUS</text>
<text x="48.2" y="125.4">R101</text>
<text x="56.4" y="120.3">RESET</text>
<text x="68.3" y="124" transform="rotate(-90 68.3 124)">GND</text>
<text x="70.8" y="124" transform="rotate(-90 70.8 124)">GNDANA</text>
<text x="73.4" y="124" transform="rotate(-90 73.4 124)">PAD</text>
<text x="164.3" y="120.3">D1</text>
<text x="164.3" y="125.4">D2</text>
<text x="48.1" y="128">100k</text>
<text x="164.3" y="128">D2</text>
<text x="171.9" y="128">GND</text>
<text x="43.1" y="155.9">U101</text>
<text x="114.8" y="150.8">SW101</text>
<text x="115.5" y="153.4">SKSG</text>
<text x="162" y="153.4">ICON102</text>
<text x="195.3" y="151.3">SWB101</text>
<text x="195.4" y="154">Button-bottom</text>
<text x="226.7" y="152.7">ICON103</text>
<text x="246.6" y="152.1">H101</text>
<text x="246.7" y="154.5">2mm</text>
<text x="260.5" y="152.1">H106</text>
<text x="260.6" y="154.9">3mm</text>
<text x="273.5" y="153.4">FID101</text>
<text x="35.6" y="158.4">TPS78433QWDRBRQ1</text>
<text x="161.8" y="161">ICON101</text>
<text x="195.4" y="159.6">PLUG101</text>
<text x="226" y="159.7">ICON104</text>
<text x="246.6" y="158.4">H102</text>
<text x="246.7" y="160.9">2mm</text>
<text x="260.5" y="158.4">H107</text>
<text x="260.6" y="161.2">3mm</text>
<text x="273.5" y="158.4">FID102</text>
<text x="41.1" y="167.3">IN</text>
<text x="46.4" y="167.3">OUT</text>
<text x="195.4" y="162.5">PCB_Plug_Horizontal</text>
<text x="227.3" y="166.1">ICON105</text>
<text x="246.6" y="164.8">H103</text>
<text x="246.7" y="167.2">2mm</text>
<text x="260.5" y="164.8">H108</text>
<text x="260.6" y="167.6">3mm</text>
<text x="273.5" y="163.5">FID103</text>
<text x="25.3" y="168.6">C103</text>
<text x="25.4" y="171.1">10u</text>
<text x="41.1" y="169.9">EN</text>
<text x="46.7" y="173.5" transform="rotate(-90 46.7 173.5)">GND</text>
<text x="60.9" y="168.6">C105</text>
<text x="60.9" y="171.4">10u</text>
<text x="106.6" y="173.7">WS2812</text>
<text x="107.9" y="171.1">D101</text>
<text x="121.9" y="173.7">WS2812</text>
<text x="123.2" y="171.1">D102</text>
<text x="166.6" y="168.6">INFO101</text>
<text x="195.4" y="171.4">PCB_Plug_Horizontal</text>
<text x="195.4" y="168.5">PLUG102</text>
<text x="246.6" y="171.1">H104</text>
<text x="246.7" y="173.6">2mm</text>
<text x="111.5" y="178.8">VCC</text>
<text x="126.7" y="178.8">VCC</text>
<text x="166.6" y="175.2">INFO102</text>
<text x="246.6" y="177.5">H105</text>
<text x="246.7" y="179.9">2mm</text>
<text x="105.6" y="181.3">IN</text>
<text x="111.2" y="183.8">GND</text>
<text x="111.5" y="181.3">OUT</text>
<text x="120.9" y="181.3">IN</text>
<text x="126.5" y="183.8">GND</text>
<text x="126.7" y="181.3">OUT</text>
</g>
<g font-size="1.3">
<text x="160" y="27.9">Enable</text>
<text x="195.6" y="27.9">Enable</text>
<text x="160" y="30.4">Step-1</text>
<text x="195.6" y="30.4">Step-2</text>
<text x="160" y="48.2">LED1</text>
<text x="93.6" y="63.4">Voltage-Sense</text>
<text x="100.8" y="66">Step-4</text>
<text x="160" y="64.7">Step-3</text>
<text x="160" y="62.2">Enable</text>
<text x="195.6" y="64.7">Step-4</text>
<text x="195.6" y="62.2">Enable</text>
<text x="262.5" y="66">Voltage-Sense</text>
<text x="34.3" y="68.5">Button</text>
<text x="34.3" y="71.1">LED1</text>
<text x="100.8" y="71.1">Step-3</text>
<text x="100.8" y="76.1">Step-2</text>
<text x="34.3" y="78.7">Step-1</text>
<text x="228.6" y="82.5">LED-Button</text>
<text x="101.4" y="88.8">Enable</text>
<text x="110.5" y="86.3">LED-onboard</text>
<text x="34.3" y="106.6">LED-onboard</text>
<text x="124.4" y="157.4">Button</text>
<text x="90.1" y="180.3">LED-Button</text>
</g>
<g font-size="1.3" fill="#2f3cff">
<text x="160" y="35.5">CS-1</text>
<text x="195.6" y="35.5">CS-2</text>
<text x="160" y="40.6">MISO</text>
<text x="160" y="38">CLK</text>
<text x="171.6" y="36.5">CS</text>
<text x="171.6" y="41.6">SDI</text>
<text x="171.6" y="39.1">SCK</text>
<text x="195.6" y="40.6">MISO</text>
<text x="195.6" y="38">CLK</text>
<text x="207.1" y="36.5">CS</text>
<text x="207.1" y="41.6">SDI</text>
<text x="207.1" y="39.1">SCK</text>
<text x="160" y="43.1">MOSI</text>
<text x="171.6" y="44.1">SDO</text>
<text x="195.6" y="43.1">MOSI</text>
<text x="207.1" y="44.1">SDO</text>
<text x="102.5" y="68.5">CS-4</text>
<text x="160" y="69.8">CS-3</text>
<text x="171.6" y="70.8">CS</text>
<text x="195.6" y="69.8">CS-4</text>
<text x="207.1" y="70.8">CS</text>
<text x="34.3" y="76.1">CS-2</text>
<text x="102.5" y="73.6">CS-3</text>
<text x="160" y="72.3">CLK</text>
<text x="160" y="77.4">MOSI</text>
<text x="160" y="74.9">MISO</text>
<text x="171.6" y="75.9">SDI</text>
<text x="171.6" y="73.4">SCK</text>
<text x="195.6" y="72.3">CLK</text>
<text x="195.6" y="74.9">MISO</text>
<text x="195.6" y="77.4">MOSI</text>
<text x="207.1" y="75.9">SDI</text>
<text x="207.1" y="73.4">SCK</text>
<text x="34.3" y="81.2">MOSI</text>
<text x="34.3" y="83.8">CLK</text>
<text x="102.5" y="81.2">CS-1</text>
<text x="171.6" y="78.4">SDO</text>
<text x="207.1" y="78.4">SDO</text>
<text x="34.3" y="88.8">MISO</text>
</g>
<g font-size="1.3" fill="#0b8109">
<text x="34.3" y="40.6">XIN32</text>
<text x="34.3" y="43.1">XOUT32</text>
</g>
<g font-size="1.3" fill="#a3a30c">
<text x="34.3" y="53.3">Plug-RX</text>
<text x="34.3" y="50.7">Plug-TX</text>
<text x="91.8" y="60.9">Plug-TX-Enable</text>
<text x="34.3" y="93.9">Socket-TX-Enable 42</text>
<text x="34.3" y="96.5">Socket-TX</text>
<text x="34.3" y="99">Socket-RX</text>
<text x="209.5" y="111.7">Plug-RX</text>
<text x="228.7" y="112.7">RX</text>
<text x="209.5" y="119.3">Plug-TX</text>
<text x="247.6" y="115.5">Socket-RX</text>
<text x="268.1" y="116.5">RX</text>
<text x="209.5" y="121.9">Plug-TX-Enable</text>
<text x="228.7" y="120.3">TX</text>
<text x="228.7" y="122.9">TX-Enable</text>
<text x="247.6" y="125.7">Socket-TX-Enable</text>
<text x="247.6" y="123.1">Socket-TX</text>
<text x="268.1" y="124.2">TX</text>
<text x="268.1" y="126.7">TX-Enable</text>
</g>
<g font-size="1.3" fill="#0000c2">
<text x="97.2" y="49.5">Revision 2</text>
<text x="101.3" y="125.1">﻿ANAREF - Silicon bug CHIP003-161</text>
<text x="101.3" y="127.1">VDDANA as the DAC Reference non-functional.</text>
<text x="101.3" y="133.3">RESET - ﻿Silicon bug HIP003-159</text>
<text x="101.3" y="135.4">Internal pull-up non-functional.</text>
</g>
<g font-size="1.3" fill="#b27502">
<text x="136.3" y="67.2">RESET</text>
<text x="135.8" y="105.3">SWCLK</text>
<text x="136.1" y="102.8">SWDIO</text>
<text x="34.3" y="109.2">SWCLK</text>
<text x="34.3" y="111.7">SWDIO</text>
<text x="136.3" y="113">RESET</text>
<text x="34.3" y="119.3">RESET</text>
</g>
<g font-size="1.3" fill="#51c90f">
<text x="34.3" y="101.5">USB-</text>
<text x="34.3" y="104.1">USB+</text>
<text x="154.9" y="116.8">USB+</text>
<text x="154.9" y="124.4">USB-</text>
<text x="209.5" y="129.5">USB-</text>
<text x="209.5" y="126.9">USB+</text>
<text x="228.7" y="128">USB+</text>
<text x="228.7" y="130.5">USB-</text>
</g>
<g font-size="1.3" fill="#676767">
<text x="228.7" y="115.3">RX-Enable</text>
<text x="268.1" y="119.1">RX-Enable</text>
</g>
<g font-size=".8" fill="#840000">
<text x="108" y="183.5">RGB</text>
<text x="123.2" y="183.5">RGB</text>
</g>
</svg>
